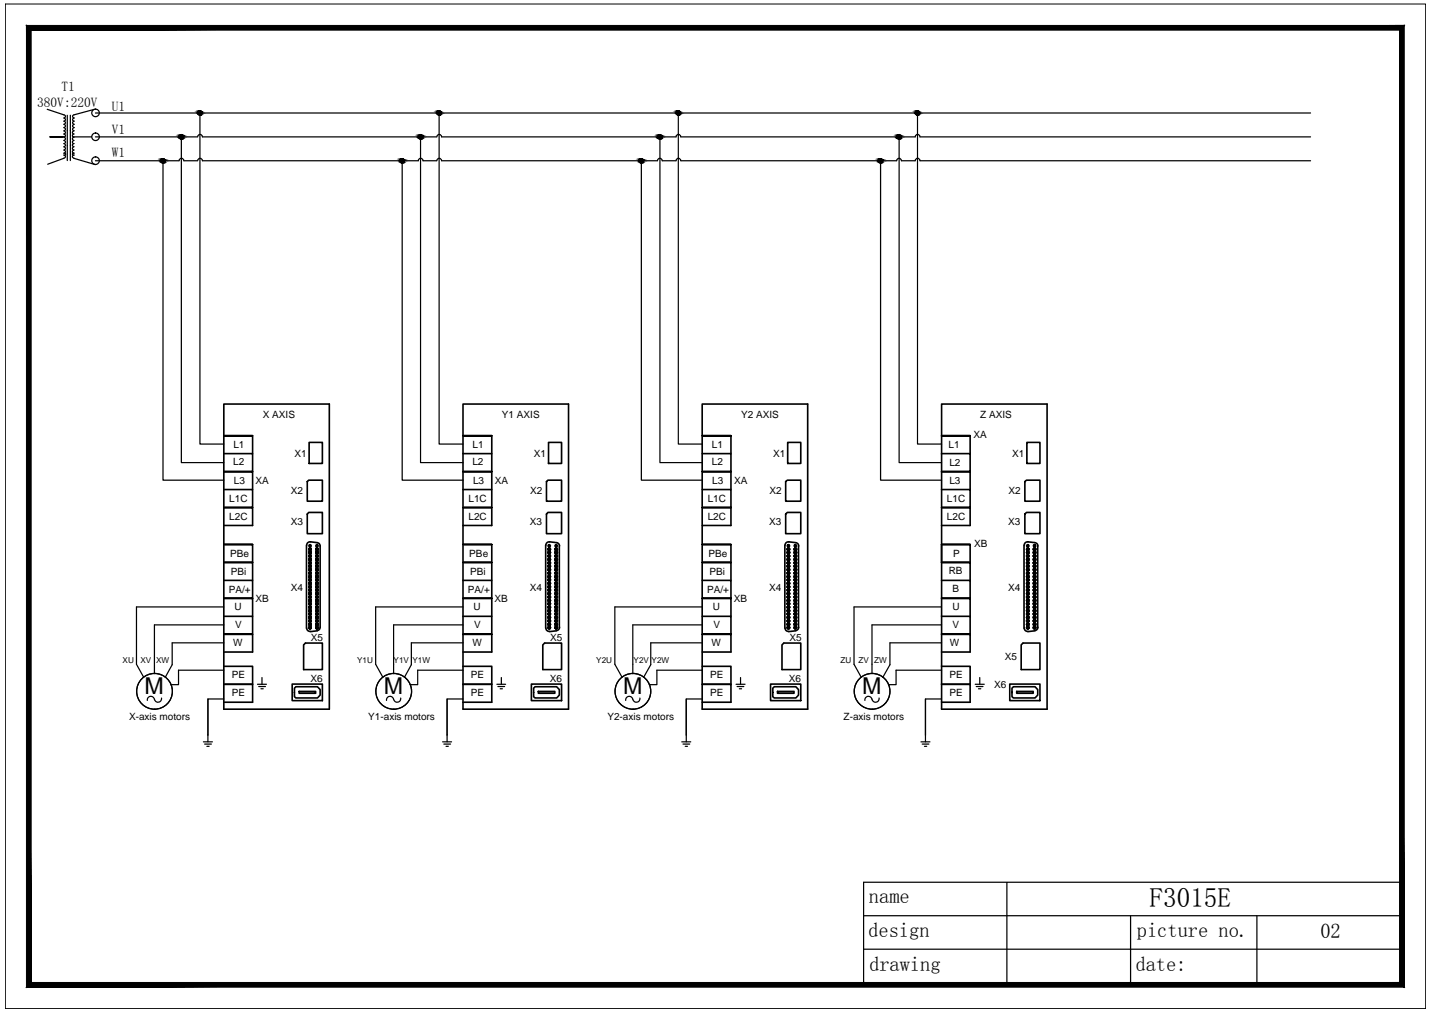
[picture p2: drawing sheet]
<svg xmlns="http://www.w3.org/2000/svg" width="297mm" height="210mm" viewBox="0 0 297 210" stroke-linecap="round" stroke-linejoin="round" font-family="sans-serif">
<!-- layer: 0 -->
<path d="M1 .8h294.7v208.4h-294.7z" fill="none" stroke="#000" stroke-width=".21"/>
<g fill="none" stroke="#000" stroke-width=".34">
<path d="M46.4 83.8h21.9v63.3h-21.9zM46.4 94.1h6v3.7h-6h6v3.7M52.4 90.4h-6h6v3.7M63.7 99.9l.3-.3h2.9v4.4h-3.2zM64.1 91.8h2.8v4.3h-2.8zM96 83.8h21.9v63.3h-21.9zM96 94.1h6v3.7h-6h6v3.7M102 90.4h-6h6v3.7M113.4 99.9l.3-.3h2.8v4.4h-3.1zM113.8 91.8h2.7v4.3h-2.7zM145.7 83.8h21.8v63.3h-21.8zM145.7 94.1h5.9v3.7h-5.9h5.9v3.7"/>
<path d="M151.6 90.4h-5.9h5.9v3.7M163 99.9l.3-.3h2.8v4.4h-3.1zM163.4 91.8h2.7v4.3h-2.7zM195.3 83.8h21.9v63.3h-21.9zM195.3 94.1h5.9v3.7h-5.9h5.9v3.7M201.2 90.4h-5.9h5.9v3.7M212.6 99.9l.3-.3h2.8v4.4h-3.1zM213 91.8h2.7v4.3h-2.7zM46.4 101.5h6v3.8h-6h6v3.7h-6M52.4 112.9h-6h6v3.8h-6h6v3.7M63.6 113.1v17.2M64 106.3h2.9v4.4h-3.2v-4.1z"/>
<path d="M66.4 113.3v16.8M96 101.5h6v3.8h-6h6v3.7h-6M102 112.9h-6h6v3.8h-6h6v3.7M113.2 113.1v17.2M113.7 106.3h2.8v4.4h-3.1v-4.1zM116 113.3v16.8M145.7 101.5h5.9v3.8h-5.9h5.9v3.7h-5.9M151.6 112.9h-5.9h5.9v3.8h-5.9h5.9v3.7M162.8 113.1v17.2M163 106.6l.3-.3h2.8v4.4h-3.1zM165.6 113.3v16.8M195.3 101.5h5.9v3.8h-5.9h5.9v3.7h-5.9"/>
<path d="M195.3 112.9v3.8M201.2 112.9h-5.9h5.9v3.8h-5.9h5.9v3.7M212.4 113.1v17.2M212.6 106.6l.3-.3h2.8v4.4h-3.1zM215.3 113.3v16.8M46.4 138.2h6v3.7h-6h6v3.8h-6M46.4 127.8h6v3.8h-6h6v3.6h-6M46.4 120.4h6v3.7h-6h6v3.7M63.4 133.4h3.5v5.5h-3.9v-5.1zM96 138.2h6v3.7h-6h6v3.8h-6M96 127.8h6v3.8h-6h6v3.6h-6M96 120.4h6v3.7h-6h6v3.7"/>
<path d="M113 133.4h3.5v5.5h-3.9v-5.1zM145.7 138.2h5.9v3.7h-5.9h5.9v3.8h-5.9M145.7 127.8h5.9v3.8h-5.9h5.9v3.6h-5.9M145.7 120.4h5.9v3.7h-5.9h5.9v3.7M162.6 133.4h3.5v5.5h-3.9v-5.1zM195.3 138.2h5.9v3.7h-5.9h5.9v3.8h-5.9M195.3 127.8h5.9v3.8h-5.9h5.9v3.6h-5.9M195.3 120.4h5.9v3.7h-5.9h5.9v3.7M212.2 133.4h3.5v5.5h-3.9v-5.1zM60.6 141.9h6.3v3.4h-6.3zM61.4 142.4h4.5l.5 .6v1.2l-.5 .6h-4.5l-.3-.3v-1.8zM62 143.4h3.5v.4h-3.5z"/>
<path d="M110.2 141.9h6.3v3.4h-6.3zM110.7 142.7l.3-.3h4.5l.5 .6v1.2l-.5 .6h-4.5l-.3-.3zM111.7 143.4h3.4v.4h-3.4zM159.8 141.9h6.3v3.4h-6.3zM160.3 142.7l.3-.3h4.5l.5 .6v1.2l-.5 .6h-4.5l-.3-.3zM161.3 143.4h3.4v.4h-3.4zM209.5 141.9h6.2v3.4h-6.2zM209.9 142.7l.3-.3h4.5l.6 .6v1.2l-.6 .6h-4.5l-.3-.3zM210.9 143.4h3.4v.4h-3.4z"/>
<circle cx="64.3" cy="118.9" r=".23"/>
<circle cx="64.3" cy="117.4" r=".23"/>
<circle cx="64.3" cy="119.6" r=".23"/>
<circle cx="64.3" cy="113.2" r=".23"/>
<circle cx="64.3" cy="115.3" r=".23"/>
<circle cx="64.3" cy="116.8" r=".23"/>
<circle cx="64.3" cy="113.9" r=".23"/>
<circle cx="64.3" cy="116" r=".23"/>
<circle cx="64.3" cy="118.2" r=".23"/>
<circle cx="64.3" cy="114.6" r=".23"/>
<circle cx="65.8" cy="119.6" r=".23"/>
<circle cx="65.8" cy="114.6" r=".23"/>
<circle cx="65.8" cy="115.3" r=".23"/>
<circle cx="65.8" cy="118.2" r=".23"/>
<circle cx="65.8" cy="113.2" r=".23"/>
<circle cx="65.8" cy="113.9" r=".23"/>
<circle cx="65.8" cy="116" r=".23"/>
<circle cx="65.8" cy="116.8" r=".23"/>
<circle cx="65.8" cy="118.9" r=".23"/>
<circle cx="65.8" cy="117.4" r=".23"/>
<circle cx="113.9" cy="114.6" r=".23"/>
<circle cx="113.9" cy="113.2" r=".23"/>
<circle cx="113.9" cy="115.3" r=".23"/>
<circle cx="113.9" cy="118.2" r=".23"/>
<circle cx="113.9" cy="118.9" r=".23"/>
<circle cx="113.9" cy="117.4" r=".23"/>
<circle cx="113.9" cy="119.6" r=".23"/>
<circle cx="113.9" cy="113.9" r=".23"/>
<circle cx="113.9" cy="116" r=".23"/>
<circle cx="113.9" cy="116.8" r=".23"/>
<circle cx="115.4" cy="115.3" r=".23"/>
<circle cx="115.4" cy="116.8" r=".23"/>
<circle cx="115.4" cy="114.6" r=".23"/>
<circle cx="115.4" cy="113.2" r=".23"/>
<circle cx="115.4" cy="113.9" r=".23"/>
<circle cx="115.4" cy="118.9" r=".23"/>
<circle cx="115.4" cy="117.4" r=".23"/>
<circle cx="115.4" cy="119.6" r=".23"/>
<circle cx="115.4" cy="116" r=".23"/>
<circle cx="115.4" cy="118.2" r=".23"/>
<circle cx="163.5" cy="117.4" r=".23"/>
<circle cx="163.5" cy="113.2" r=".23"/>
<circle cx="163.5" cy="114.6" r=".23"/>
<circle cx="163.5" cy="118.9" r=".23"/>
<circle cx="163.5" cy="119.6" r=".23"/>
<circle cx="163.5" cy="113.9" r=".23"/>
<circle cx="163.5" cy="115.3" r=".23"/>
<circle cx="163.5" cy="116.8" r=".23"/>
<circle cx="163.5" cy="118.2" r=".23"/>
<circle cx="163.5" cy="116" r=".23"/>
<circle cx="165" cy="114.6" r=".23"/>
<circle cx="165" cy="116.8" r=".23"/>
<circle cx="165" cy="113.9" r=".23"/>
<circle cx="165" cy="118.2" r=".23"/>
<circle cx="165" cy="113.2" r=".23"/>
<circle cx="165" cy="115.3" r=".23"/>
<circle cx="165" cy="116" r=".23"/>
<circle cx="165" cy="117.4" r=".23"/>
<circle cx="165" cy="118.9" r=".23"/>
<circle cx="165" cy="119.6" r=".23"/>
<circle cx="213.2" cy="113.2" r=".23"/>
<circle cx="213.2" cy="113.9" r=".23"/>
<circle cx="213.2" cy="114.6" r=".23"/>
<circle cx="213.2" cy="116" r=".23"/>
<circle cx="213.2" cy="118.2" r=".23"/>
<circle cx="213.2" cy="115.3" r=".23"/>
<circle cx="213.2" cy="116.8" r=".23"/>
<circle cx="213.2" cy="119.6" r=".23"/>
<circle cx="213.2" cy="117.4" r=".23"/>
<circle cx="213.2" cy="118.9" r=".23"/>
<circle cx="214.6" cy="114.6" r=".23"/>
<circle cx="214.6" cy="119.6" r=".23"/>
<circle cx="214.6" cy="116" r=".23"/>
<circle cx="214.6" cy="116.8" r=".23"/>
<circle cx="214.6" cy="117.4" r=".23"/>
<circle cx="214.6" cy="113.2" r=".23"/>
<circle cx="214.6" cy="113.9" r=".23"/>
<circle cx="214.6" cy="115.3" r=".23"/>
<circle cx="214.6" cy="118.2" r=".23"/>
<circle cx="214.6" cy="118.9" r=".23"/>
<circle cx="64.3" cy="128.1" r=".23"/>
<circle cx="64.3" cy="121" r=".23"/>
<circle cx="64.3" cy="124.6" r=".23"/>
<circle cx="64.3" cy="128.8" r=".23"/>
<circle cx="64.3" cy="122.4" r=".23"/>
<circle cx="64.3" cy="125.9" r=".23"/>
<circle cx="64.3" cy="129.5" r=".23"/>
<circle cx="64.3" cy="125.2" r=".23"/>
<circle cx="64.3" cy="126.7" r=".23"/>
<circle cx="64.3" cy="130.2" r=".23"/>
<circle cx="64.3" cy="127.3" r=".23"/>
<circle cx="64.3" cy="123.8" r=".23"/>
<circle cx="64.3" cy="120.3" r=".23"/>
<circle cx="64.3" cy="121.7" r=".23"/>
<circle cx="64.3" cy="123.1" r=".23"/>
<circle cx="65.8" cy="121" r=".23"/>
<circle cx="65.8" cy="128.8" r=".23"/>
<circle cx="65.8" cy="125.9" r=".23"/>
<circle cx="65.8" cy="127.3" r=".23"/>
<circle cx="65.8" cy="123.8" r=".23"/>
<circle cx="65.8" cy="120.3" r=".23"/>
<circle cx="65.8" cy="123.1" r=".23"/>
<circle cx="65.8" cy="124.6" r=".23"/>
<circle cx="65.8" cy="126.7" r=".23"/>
<circle cx="65.8" cy="122.4" r=".23"/>
<circle cx="65.8" cy="128.1" r=".23"/>
<circle cx="65.8" cy="121.7" r=".23"/>
<circle cx="65.8" cy="125.2" r=".23"/>
<circle cx="65.8" cy="129.5" r=".23"/>
<circle cx="65.8" cy="130.2" r=".23"/>
<circle cx="113.9" cy="123.1" r=".23"/>
<circle cx="113.9" cy="120.3" r=".23"/>
<circle cx="113.9" cy="128.1" r=".23"/>
<circle cx="113.9" cy="129.5" r=".23"/>
<circle cx="113.9" cy="127.3" r=".23"/>
<circle cx="113.9" cy="128.8" r=".23"/>
<circle cx="113.9" cy="121.7" r=".23"/>
<circle cx="113.9" cy="126.7" r=".23"/>
<circle cx="113.9" cy="122.4" r=".23"/>
<circle cx="113.9" cy="125.9" r=".23"/>
<circle cx="113.9" cy="130.2" r=".23"/>
<circle cx="113.9" cy="121" r=".23"/>
<circle cx="113.9" cy="123.8" r=".23"/>
<circle cx="113.9" cy="124.6" r=".23"/>
<circle cx="113.9" cy="125.2" r=".23"/>
<circle cx="115.4" cy="128.8" r=".23"/>
<circle cx="115.4" cy="128.1" r=".23"/>
<circle cx="115.4" cy="126.7" r=".23"/>
<circle cx="115.4" cy="129.5" r=".23"/>
<circle cx="115.4" cy="130.2" r=".23"/>
<circle cx="115.4" cy="120.3" r=".23"/>
<circle cx="115.4" cy="124.6" r=".23"/>
<circle cx="115.4" cy="122.4" r=".23"/>
<circle cx="115.4" cy="123.8" r=".23"/>
<circle cx="115.4" cy="127.3" r=".23"/>
<circle cx="115.4" cy="121" r=".23"/>
<circle cx="115.4" cy="125.2" r=".23"/>
<circle cx="115.4" cy="125.9" r=".23"/>
<circle cx="115.4" cy="121.7" r=".23"/>
<circle cx="115.4" cy="123.1" r=".23"/>
<circle cx="163.5" cy="128.8" r=".23"/>
<circle cx="163.5" cy="129.5" r=".23"/>
<circle cx="163.5" cy="123.8" r=".23"/>
<circle cx="163.5" cy="126.7" r=".23"/>
<circle cx="163.5" cy="122.4" r=".23"/>
<circle cx="163.5" cy="125.9" r=".23"/>
<circle cx="163.5" cy="127.3" r=".23"/>
<circle cx="163.5" cy="121.7" r=".23"/>
<circle cx="163.5" cy="123.1" r=".23"/>
<circle cx="163.5" cy="128.1" r=".23"/>
<circle cx="163.5" cy="130.2" r=".23"/>
<circle cx="163.5" cy="124.6" r=".23"/>
<circle cx="163.5" cy="120.3" r=".23"/>
<circle cx="163.5" cy="125.2" r=".23"/>
<circle cx="163.5" cy="121" r=".23"/>
<circle cx="165" cy="123.8" r=".23"/>
<circle cx="165" cy="128.8" r=".23"/>
<circle cx="165" cy="125.2" r=".23"/>
<circle cx="165" cy="126.7" r=".23"/>
<circle cx="165" cy="128.1" r=".23"/>
<circle cx="165" cy="129.5" r=".23"/>
<circle cx="165" cy="130.2" r=".23"/>
<circle cx="165" cy="120.3" r=".23"/>
<circle cx="165" cy="121" r=".23"/>
<circle cx="165" cy="122.4" r=".23"/>
<circle cx="165" cy="123.1" r=".23"/>
<circle cx="165" cy="124.6" r=".23"/>
<circle cx="165" cy="125.9" r=".23"/>
<circle cx="165" cy="121.7" r=".23"/>
<circle cx="165" cy="127.3" r=".23"/>
<circle cx="213.2" cy="123.8" r=".23"/>
<circle cx="213.2" cy="130.2" r=".23"/>
<circle cx="213.2" cy="121" r=".23"/>
<circle cx="213.2" cy="123.1" r=".23"/>
<circle cx="213.2" cy="124.6" r=".23"/>
<circle cx="213.2" cy="128.1" r=".23"/>
<circle cx="213.2" cy="129.5" r=".23"/>
<circle cx="213.2" cy="120.3" r=".23"/>
<circle cx="213.2" cy="121.7" r=".23"/>
<circle cx="213.2" cy="122.4" r=".23"/>
<circle cx="213.2" cy="125.2" r=".23"/>
<circle cx="213.2" cy="125.9" r=".23"/>
<circle cx="213.2" cy="126.7" r=".23"/>
<circle cx="213.2" cy="128.8" r=".23"/>
<circle cx="213.2" cy="127.3" r=".23"/>
<circle cx="214.6" cy="128.1" r=".23"/>
<circle cx="214.6" cy="123.8" r=".23"/>
<circle cx="214.6" cy="125.9" r=".23"/>
<circle cx="214.6" cy="130.2" r=".23"/>
<circle cx="214.6" cy="121.7" r=".23"/>
<circle cx="214.6" cy="126.7" r=".23"/>
<circle cx="214.6" cy="127.3" r=".23"/>
<circle cx="214.6" cy="122.4" r=".23"/>
<circle cx="214.6" cy="128.8" r=".23"/>
<circle cx="214.6" cy="120.3" r=".23"/>
<circle cx="214.6" cy="121" r=".23"/>
<circle cx="214.6" cy="123.1" r=".23"/>
<circle cx="214.6" cy="124.6" r=".23"/>
<circle cx="214.6" cy="129.5" r=".23"/>
<circle cx="214.6" cy="125.2" r=".23"/>
</g>
<!-- layer: 0 -->
<g fill="none" stroke="#000" stroke-width=".25">
<path d="M9.8 22.7l3.4 1.1M13 28.4h-2.6h3.1M13.2 32.8l-3.3 1.3M13.3 23.8a.32 .32 0 0 1 .3 .3 .32 .32 0 0 1-.3 .4h.1a.32 .32 0 0 1 .2 .4 .32 .32 0 0 1-.3 .2 .32 .32 0 0 1 .3 .3 .32 .32 0 0 1-.3 .4M13.3 25.8a.32 .32 0 0 1 .3 .3 .32 .32 0 0 1-.3 .3M13.3 26.5a.32 .32 0 0 1 .3 .3 .32 .32 0 0 1-.3 .3M13.3 27.2a.32 .32 0 0 1 .3 .3 .32 .32 0 0 1-.3 .3 .32 .32 0 0 1 .3 .3 .32 .32 0 0 1-.3 .3M13.3 28.5a.32 .32 0 0 1 .3 .3 .32 .32 0 0 1-.3 .3M13.3 29.2a.32 .32 0 0 1 .3 .3 .32 .32 0 0 1-.3 .3 .32 .32 0 0 1 .3 .3 .32 .32 0 0 1-.3 .3l.1 .1a.32 .32 0 0 1 .2 .4 .32 .32 0 0 1-.3 .2M13.3 31.1a.32 .32 0 0 1 .3 .4 .32 .32 0 0 1-.3 .3h.3v.2v.1l-.3 .1a.32 .32 0 0 1 .3 .3 .32 .32 0 0 1-.3 .3M14 23.9v9.4M14.6 23.9v9.4"/>
<path d="M15.1 28.4h3.9M15.3 32.8l4.5 1.3M15.3 27.2a.32 .32 0 0 0-.3 .3 .32 .32 0 0 0 .3 .3 .32 .32 0 0 0-.3 .3 .32 .32 0 0 0 .3 .3M15.3 28.5a.32 .32 0 0 0-.3 .3 .32 .32 0 0 0 .3 .3M15.3 29.2a.32 .32 0 0 0-.3 .3 .32 .32 0 0 0 .3 .3 .32 .32 0 0 0-.3 .3 .32 .32 0 0 0 .3 .3l-.1 .1a.32 .32 0 0 0-.2 .4 .32 .32 0 0 0 .3 .2M15.3 31.1a.32 .32 0 0 0-.3 .4 .32 .32 0 0 0 .3 .3M15.3 32.2a.32 .32 0 0 0-.3 .3 .32 .32 0 0 0 .3 .3M15.4 25.8a.32 .32 0 0 0-.3 .3 .32 .32 0 0 0 .3 .3M15.4 26.5a.32 .32 0 0 0-.3 .3 .32 .32 0 0 0 .3 .3M15.4 31.8l-.2-.1-.2 .3 .2 .2h.2M19.6 22.7l-4.2 1.1a.32 .32 0 0 0-.3 .3 .32 .32 0 0 0 .3 .4h-.2a.32 .32 0 0 0-.1 .4 .32 .32 0 0 0 .3 .2 .32 .32 0 0 0-.3 .3 .32 .32 0 0 0 .3 .4M33.8 33.3v66.3h12.6"/>
<path d="M37.6 28.4v67.6h8.8M38.1 33.3a.49 .49 0 0 0-.5-.5 .49 .49 0 0 0-.4 .5M41.5 23.4v68.7h4.9M42 28.4a.49 .49 0 0 0-.5-.5 .49 .49 0 0 0-.5 .5M42 33.3a.49 .49 0 0 0-.5-.5 .49 .49 0 0 0-.5 .5M83.4 33.3v66.3h12.6M87.2 28.4v67.6h8.8M87.7 33.3a.49 .49 0 0 0-.4-.5 .49 .49 0 0 0-.5 .5M91.1 23.4v68.7h4.9M91.6 28.4a.49 .49 0 0 0-.5-.5 .49 .49 0 0 0-.5 .5M91.6 33.3a.49 .49 0 0 0-.5-.5 .49 .49 0 0 0-.5 .5M133 33.3v66.3h12.7"/>
<path d="M136.9 28.4v67.6h8.8M137.4 33.3a.49 .49 0 0 0-.5-.5 .49 .49 0 0 0-.5 .5M140.7 23.4v68.7h5M141.2 28.4a.49 .49 0 0 0-.5-.5 .49 .49 0 0 0-.5 .5M141.2 33.3a.49 .49 0 0 0-.5-.5 .49 .49 0 0 0-.5 .5M182.7 33.3v66.3h12.6M186.5 28.4v67.6h8.8M187 33.3a.49 .49 0 0 0-.5-.5 .49 .49 0 0 0-.5 .5M190.3 23.4v68.7h5M190.8 28.4a.49 .49 0 0 0-.5-.5 .49 .49 0 0 0-.4 .5M190.8 33.3a.49 .49 0 0 0-.5-.5 .49 .49 0 0 0-.4 .5M37 139v3h-1.5"/>
<path d="M86.6 139v3h-1.5M136.3 139v3h-1.6M185.9 139v3h-1.6M42.2 153.9h1.9M42.4 154.3h1.4M42.9 154.8h.5M43.1 152.5v1.4M53.4 141.9h1.9M53.7 142.4h1.4M54.1 142.9h.5M54.3 140.5v1.4M91.8 153.9h1.9"/>
<path d="M92.1 154.3h1.4M92.5 154.8h.5M92.7 152.5v1.4M103.1 141.9h1.8M103.3 142.4h1.4M103.7 142.9h.5M104 140.5v1.4M141.4 153.9h1.9M141.7 154.3h1.4M142.1 154.8h.5M142.4 152.5v1.4M152.7 141.9h1.8"/>
<path d="M152.9 142.4h1.4M153.4 142.9h.4M153.6 140.5v1.4M191 153.9h1.9M191.3 154.3h1.4M191.8 154.8h.4M192 152.5v1.4M202.3 141.9h1.9M202.5 142.4h1.4M203 142.9h.4M203.2 140.5v1.4M179.1 189.9h111.2"/>
<path d="M179.1 196.9h111.2M208.9 183v20.9M234.5 190v13.9M260.7 190v13.9M290.3 183h-111.2v20.8"/>
<circle cx="19.8" cy="33.3" r=".78"/>
<circle cx="19.8" cy="23.4" r=".78"/>
<circle cx="19.8" cy="28.4" r=".78"/>
</g>
<!-- layer: _TCH_MASK -->
<g fill="none" stroke="#000" stroke-width=".34">
<path d="M64.4 112.4l1.4 .2a.7 .7 0 0 1 .6 .6M64.4 112.4l-.6 .2-.2 .5M114 112.4l1.5 .2a.7 .7 0 0 1 .6 .6M114 112.4l-.5 .2-.3 .5M162.8 113.1l.2-.4 .4-.3 1.7 .2a.7 .7 0 0 1 .6 .6M214.7 112.6l-1.7-.2-.4 .3-.1 .4M214.7 112.6a.7 .7 0 0 1 .6 .6M63.6 130.3l.2 .5 .6 .2M65.8 130.8l-1.4 .2M66.4 130.1a.7 .7 0 0 1-.6 .7M113.2 130.3l.3 .5 .5 .2M115.4 130.8l-1.4 .2"/>
<path d="M116.1 130.1a.7 .7 0 0 1-.6 .7M162.8 130.3l.3 .5 .5 .2M165 130.8l-1.4 .2M165.7 130.1a.7 .7 0 0 1-.6 .7M212.5 130.3l.2 .5 .5 .2M214.7 130.8l-1.5 .2M215.3 130.1a.7 .7 0 0 1-.6 .7"/>
</g>
<!-- layer: TEL_TITLE -->
<path d="M1 .8v208.4" fill="none" stroke="#000" stroke-width=".25"/>
<path d="M6.5 203.8l-1 1 284.8-1zM5.5 204.8l284.8-1 1 1zM290.3 6.3v197.5l1 1zM290.3 6.3l1-1v199.5zM6.5 6.3h283.8l1-1zM5.5 5.3h285.8l-284.8 1zM5.5 5.3l1 198.5v-197.5zM5.5 5.3l1 198.5-1 1z" fill="#000" stroke="#000" stroke-width=".21"/>
<g fill="none" stroke="#000" stroke-width=".25">
<path d="M19.8 23.4h252.1M19.8 28.4h21.2M19.8 33.3h17.4M38.1 33.3h2.9M42 28.4h48.6M42 33.3h44.8M87.7 33.3h2.9M91.6 28.4h48.6M91.6 33.3h44.8M137.4 33.3h2.8M141.2 28.4h48.7M141.2 33.3h44.8"/>
<path d="M187 33.3h2.9M190.8 28.4h81.1M190.8 33.3h81.1M37 139h9.4M46.4 125.9h-18.1v11.9l1.5 2.6M46.4 129.6h-14.4v10.1M46.4 133.3h-10.7v4.6l-1.4 2.6M86.6 139h9.4M96 125.9h-18.1v11.9l1.5 2.6M96 129.6h-14.4v10.1M96 133.3h-10.7v4.6l-1.4 2.6M136.3 139h9.4"/>
<path d="M145.7 125.9h-18.2v11.9l1.5 2.6M145.7 129.6h-14.4v10.1M145.7 133.3h-10.7v4.6l-1.5 2.6M185.9 139h9.4M195.3 125.9h-18.1v11.9l1.4 2.6M195.3 129.6h-14.4v10.1M195.3 133.3h-10.7v4.6l-1.5 2.6M43.1 145v7.5v-7.5h3.3M92.7 145v7.5v-7.5h3.3M142.4 145v7.5v-7.5h3.3M192 145v7.5v-7.5h3.3"/>
<circle cx="32.1" cy="143.4" r="3.7"/>
<circle cx="81.7" cy="143.4" r="3.7"/>
<circle cx="131.3" cy="143.4" r="3.7"/>
<circle cx="180.9" cy="143.4" r="3.7"/>
</g>
<!-- layer: ELEMENT -->
<g fill="none" stroke="#000" stroke-width=".25">
<path d="M32 145a.74 .74 0 0 0-.8-.6 .74 .74 0 0 0-.6 .9M32 147.1h.1M33.5 144.8a.74 .74 0 0 1-.6 .8 .74 .74 0 0 1-.9-.6M81.6 145a.74 .74 0 0 0-.8-.6 .74 .74 0 0 0-.6 .9M81.6 147.1h.1M83.1 144.8a.74 .74 0 0 1-.6 .8 .74 .74 0 0 1-.8-.6M131.3 147.1h.1M132.7 144.8a.74 .74 0 0 1-.6 .8 .74 .74 0 0 1-.8-.6 .75 .75 0 0 0-.9-.6 .75 .75 0 0 0-.6 .9M180.9 147.1h.1M182.3 144.8a.74 .74 0 0 1-.6 .8 .74 .74 0 0 1-.8-.6 .75 .75 0 0 0-.9-.6 .75 .75 0 0 0-.6 .9"/>
<circle cx="32.1" cy="143.4" r="3.7"/>
<circle cx="81.7" cy="143.4" r="3.7"/>
<circle cx="131.3" cy="143.4" r="3.7"/>
<circle cx="180.9" cy="143.4" r="3.7"/>
</g>
<!-- layer: 0 -->
<g fill="#000" stroke="#000" stroke-width=".21">
<path d="M33.6 32.9h.5zM37.4 28h.5zM41.2 23h.5zM83.2 32.9h.5zM87 28h.5zM90.8 23h.5zM132.8 32.9h.5zM136.6 28h.5zM140.4 23h.6zM182.4 32.9h.5zM186.3 28h.4zM190.1 23h.5z"/>
<path d="M33.4 33.1l-.1 .2h1zM33.4 33.1h.8l.1 .2z"/>
<path d="M33.4 33.1h.8l-.6-.2zM33.6 32.9h.5l.1 .2z"/>
<path d="M33.3 33.3l.1 .3h.4zM33.3 33.3h.5v.3z"/>
<path d="M33.6 33.8l.2 .1zM33.8 33.8h.3z"/>
<path d="M33.4 33.6l.4 .2zM33.4 33.6h.4v.2z"/>
<path d="M33.8 33.3v.3h.4zM33.8 33.3h.5l-.1 .3z"/>
<path d="M33.8 33.6v.2h.3zM33.8 33.6h.4l-.1 .2z"/>
<path d="M37.2 28.1v.3h.9zM37.2 28.1h.9v.3z"/>
<path d="M37.2 28.1h.9l-.7-.1zM37.4 28h.5l.2 .1z"/>
<path d="M37.2 28.4v.2h.4zM37.2 28.4h.4v.2z"/>
<path d="M37.4 28.8l.2 .1zM37.6 28.8h.3z"/>
<path d="M37.2 28.6l.4 .2zM37.2 28.6h.4v.2z"/>
<path d="M37.6 28.4v.2h.5zM37.6 28.4h.5v.2z"/>
<path d="M37.6 28.6v.2h.3zM37.6 28.6h.5l-.2 .2z"/>
<path d="M41 23.2v.2h1zM41 23.2h.9l.1 .2z"/>
<path d="M41.2 23l-.2 .2h.9zM41.2 23h.5l.2 .2z"/>
<path d="M41 23.4v.3h.5zM41 23.4h.5v.3z"/>
<path d="M41.2 23.9h.3zM41.5 23.9h.2z"/>
<path d="M41 23.7l.2 .2h.3zM41 23.7h.5v.2z"/>
<path d="M41.5 23.4v.3h.4zM41.5 23.4h.5l-.1 .3z"/>
<path d="M41.5 23.7v.2h.2zM41.5 23.7h.4l-.2 .2z"/>
<path d="M83 33.1l-.1 .2h1zM83 33.1h.8l.1 .2z"/>
<path d="M83 33.1h.8l-.6-.2zM83.2 32.9h.5l.1 .2z"/>
<path d="M82.9 33.3l.1 .3h.4zM82.9 33.3h.5v.3z"/>
<path d="M83.2 33.8l.2 .1zM83.4 33.8h.3z"/>
<path d="M83 33.6l.4 .2zM83 33.6h.4v.2z"/>
<path d="M83.4 33.3v.3h.4zM83.4 33.3h.5l-.1 .3z"/>
<path d="M83.4 33.6v.2h.3zM83.4 33.6h.4l-.1 .2z"/>
<path d="M86.8 28.1v.3h.9zM86.8 28.1h.9v.3z"/>
<path d="M86.8 28.1h.9l-.7-.1zM87 28h.5l.2 .1z"/>
<path d="M86.8 28.4v.2h.4zM86.8 28.4h.4v.2z"/>
<path d="M87 28.8l.2 .1zM87.2 28.8h.3z"/>
<path d="M86.8 28.6l.4 .2zM86.8 28.6h.4v.2z"/>
<path d="M87.2 28.4v.2h.5zM87.2 28.4h.5v.2z"/>
<path d="M87.2 28.6v.2h.3zM87.2 28.6h.5l-.2 .2z"/>
<path d="M90.7 23.2l-.1 .2h1zM90.7 23.2h.8l.1 .2z"/>
<path d="M90.8 23l-.1 .2h.8zM90.8 23h.5l.2 .2z"/>
<path d="M90.6 23.4l.1 .3h.4zM90.6 23.4h.5v.3z"/>
<path d="M90.8 23.9h.3zM91.1 23.9h.2z"/>
<path d="M90.7 23.7l.1 .2h.3zM90.7 23.7h.4v.2z"/>
<path d="M91.1 23.4v.3h.4zM91.1 23.4h.5l-.1 .3z"/>
<path d="M91.1 23.7v.2h.2zM91.1 23.7h.4l-.2 .2z"/>
<path d="M132.6 33.1l-.1 .2h1zM132.6 33.1h.9v.2z"/>
<path d="M132.6 33.1h.9l-.7-.2zM132.8 32.9h.5l.2 .2z"/>
<path d="M132.5 33.3l.1 .3h.4zM132.5 33.3h.5v.3z"/>
<path d="M132.8 33.8l.2 .1zM133 33.8h.3z"/>
<path d="M132.6 33.6l.4 .2zM132.6 33.6h.4v.2z"/>
<path d="M133 33.3v.3h.5zM133 33.3h.5v.3z"/>
<path d="M133 33.6v.2h.3zM133 33.6h.5l-.2 .2z"/>
<path d="M136.4 28.1v.3h1zM136.4 28.1h.9l.1 .3z"/>
<path d="M136.4 28.1h.9l-.7-.1zM136.6 28h.5l.2 .1z"/>
<path d="M136.4 28.4v.2h.5zM136.4 28.4h.5v.2z"/>
<path d="M136.6 28.8l.3 .1zM136.9 28.8h.2z"/>
<path d="M136.4 28.6l.5 .2zM136.4 28.6h.5v.2z"/>
<path d="M136.9 28.4v.2h.4zM136.9 28.4h.5l-.1 .2z"/>
<path d="M136.9 28.6v.2h.2zM136.9 28.6h.4l-.2 .2z"/>
<path d="M140.3 23.2l-.1 .2h1zM140.3 23.2h.8l.1 .2z"/>
<path d="M140.4 23l-.1 .2h.8zM140.4 23h.6l.1 .2z"/>
<path d="M140.2 23.4l.1 .3h.4zM140.2 23.4h.5v.3z"/>
<path d="M140.4 23.9h.3zM140.7 23.9h.3z"/>
<path d="M140.3 23.7l.1 .2h.3zM140.3 23.7h.4v.2z"/>
<path d="M140.7 23.4v.3h.4zM140.7 23.4h.5l-.1 .3z"/>
<path d="M140.7 23.7v.2h.3zM140.7 23.7h.4l-.1 .2z"/>
<path d="M182.2 33.1l-.1 .2h1.1zM182.2 33.1h.9l.1 .2z"/>
<path d="M182.2 33.1h.9l-.7-.2zM182.4 32.9h.5l.2 .2z"/>
<path d="M182.1 33.3l.1 .3h.5zM182.1 33.3h.6v.3z"/>
<path d="M182.4 33.8l.3 .1zM182.7 33.8h.2z"/>
<path d="M182.2 33.6l.5 .2zM182.2 33.6h.5v.2z"/>
<path d="M182.7 33.3v.3h.4zM182.7 33.3h.5l-.1 .3z"/>
<path d="M182.7 33.6v.2h.2zM182.7 33.6h.4l-.2 .2z"/>
<path d="M186 28.1v.3h1zM186 28.1h.9l.1 .3z"/>
<path d="M186 28.1h.9l-.6-.1zM186.3 28h.4l.2 .1z"/>
<path d="M186 28.4v.2h.5zM186 28.4h.5v.2z"/>
<path d="M186.3 28.8l.2 .1zM186.5 28.8h.2z"/>
<path d="M186 28.6l.5 .2zM186 28.6h.5v.2z"/>
<path d="M186.5 28.4v.2h.4zM186.5 28.4h.5l-.1 .2z"/>
<path d="M186.5 28.6v.2h.2zM186.5 28.6h.4l-.2 .2z"/>
<path d="M189.9 23.2v.2h.9zM189.9 23.2h.8l.1 .2z"/>
<path d="M190.1 23l-.2 .2h.8zM190.1 23h.5l.1 .2z"/>
<path d="M189.9 23.4v.3h.4zM189.9 23.4h.4v.3z"/>
<path d="M190.1 23.9h.2zM190.3 23.9h.3z"/>
<path d="M189.9 23.7l.2 .2h.2zM189.9 23.7h.4v.2z"/>
<path d="M190.3 23.4v.3h.4zM190.3 23.4h.5l-.1 .3z"/>
<path d="M190.3 23.7v.2h.3zM190.3 23.7h.4l-.1 .2z"/>
</g>
<text font-size="5.6" x="238.5" y="188.1">F3015E</text>
<g font-size="4.8">
<text x="30" y="144">M</text>
<text x="79.6" y="144">M</text>
<text x="129.2" y="144">M</text>
<text x="178.8" y="144">M</text>
</g>
<g font-size="4.2">
<text x="180.2" y="187.4">name</text>
<text x="180.1" y="194.4">design</text>
<text x="235.8" y="194.3">picture no.</text>
<text x="273.9" y="194.5">02</text>
<text x="180.3" y="201.3">drawing</text>
<text x="235.5" y="201.3">date:</text>
</g>
<g font-size="2.8">
<text x="7.7" y="22.3">380V:220V</text>
<text x="12.8" y="18.9">T1</text>
<text x="23.2" y="23.1">U1</text>
<text x="23.2" y="27.8">V1</text>
<text x="23.2" y="32.6">W1</text>
</g>
<g font-size="2.1">
<text x="54.5" y="86.7">X AXIS</text>
<text x="104.1" y="86.7">Y1 AXIS</text>
<text x="153.7" y="86.7">Y2 AXIS</text>
<text x="203.3" y="86.7">Z AXIS</text>
<text x="48.4" y="92.9">L1</text>
<text x="61.1" y="94.7">X1</text>
<text x="98" y="92.9">L1</text>
<text x="110.7" y="94.7">X1</text>
<text x="147.6" y="92.9">L1</text>
<text x="160.3" y="94.7">X1</text>
<text x="196.8" y="92.9">L1</text>
<text x="202" y="90.8">XA</text>
<text x="210" y="94.7">X1</text>
<text x="48.4" y="96.5">L2</text>
<text x="48.5" y="100.3">L3</text>
<text x="53" y="100.4">XA</text>
<text x="98" y="96.5">L2</text>
<text x="98.1" y="100.3">L3</text>
<text x="102.6" y="100.4">XA</text>
<text x="147.6" y="96.5">L2</text>
<text x="147.7" y="100.3">L3</text>
<text x="152.3" y="100.4">XA</text>
<text x="196.9" y="96.6">L2</text>
<text x="196.9" y="100.3">L3</text>
<text x="47.6" y="104">L1C</text>
<text x="47.6" y="107.8">L2C</text>
<text x="60.4" y="102.4">X2</text>
<text x="97.2" y="104">L1C</text>
<text x="97.2" y="107.8">L2C</text>
<text x="110" y="102.4">X2</text>
<text x="146.8" y="104">L1C</text>
<text x="146.8" y="107.8">L2C</text>
<text x="159.6" y="102.4">X2</text>
<text x="196.4" y="104">L1C</text>
<text x="196.4" y="107.8">L2C</text>
<text x="209.2" y="102.4">X2</text>
<text x="60.3" y="109">X3</text>
<text x="109.9" y="109">X3</text>
<text x="159.5" y="109">X3</text>
<text x="202.1" y="113.4">XB</text>
<text x="209.2" y="109">X3</text>
<text x="47.7" y="115.6">PBe</text>
<text x="47.9" y="119.2">PBi</text>
<text x="97.4" y="115.6">PBe</text>
<text x="97.5" y="119.2">PBi</text>
<text x="147" y="115.6">PBe</text>
<text x="147.2" y="119.2">PBi</text>
<text x="196.8" y="119.2">RB</text>
<text x="197.7" y="115.4">P</text>
<text x="47.4" y="122.9">PA/+</text>
<text x="53" y="125">XB</text>
<text x="60.3" y="122.5">X4</text>
<text x="97.1" y="122.9">PA/+</text>
<text x="102.6" y="125">XB</text>
<text x="109.9" y="122.5">X4</text>
<text x="146.7" y="122.9">PA/+</text>
<text x="152.2" y="125">XB</text>
<text x="159.5" y="122.5">X4</text>
<text x="197.6" y="122.9">B</text>
<text x="209.2" y="122.5">X4</text>
<text x="48.6" y="126.6">U</text>
<text x="48.8" y="130.3">V</text>
<text x="98.2" y="126.6">U</text>
<text x="98.4" y="130.3">V</text>
<text x="147.9" y="126.6">U</text>
<text x="148" y="130.3">V</text>
<text x="197.6" y="130.3">V</text>
<text x="197.6" y="126.6">U</text>
<text x="48.4" y="134.1">W</text>
<text x="64.5" y="133">X5</text>
<text x="98" y="134.1">W</text>
<text x="114.1" y="133">X5</text>
<text x="147.6" y="134.1">W</text>
<text x="163.7" y="133">X5</text>
<text x="197" y="134">W</text>
<text x="208.4" y="137">X5</text>
<text x="48.1" y="140.7">PE</text>
<text x="64.4" y="141.5">X6</text>
<text x="97.7" y="140.7">PE</text>
<text x="114" y="141.5">X6</text>
<text x="147.3" y="140.7">PE</text>
<text x="163.6" y="141.5">X6</text>
<text x="196.9" y="140.7">PE</text>
<text x="206.2" y="142.6">X6</text>
<text x="26.8" y="149.3">X-axis motors</text>
<text x="48.1" y="144.4">PE</text>
<text x="76.4" y="149.3">Y1-axis motors</text>
<text x="97.7" y="144.4">PE</text>
<text x="126" y="149.3">Y2-axis motors</text>
<text x="147.3" y="144.4">PE</text>
<text x="175" y="149.3">Z-axis motors</text>
<text x="196.9" y="144.4">PE</text>
</g>
<g font-size="1.7">
<text x="25.4" y="137.5">XU</text>
<text x="29.1" y="137.5">XV</text>
<text x="32.4" y="137.5">XW</text>
<text x="74.1" y="137.5">Y1U</text>
<text x="81.6" y="137.5">Y1V</text>
<text x="85.5" y="137.5">Y1W</text>
<text x="123.7" y="137.5">Y2U</text>
<text x="131.4" y="137.5">Y2V</text>
<text x="135.2" y="137.5">Y2W</text>
<text x="174.4" y="137.5">ZU</text>
<text x="178.1" y="137.5">ZV</text>
<text x="181.3" y="137.5">ZW</text>
</g>
</svg>
